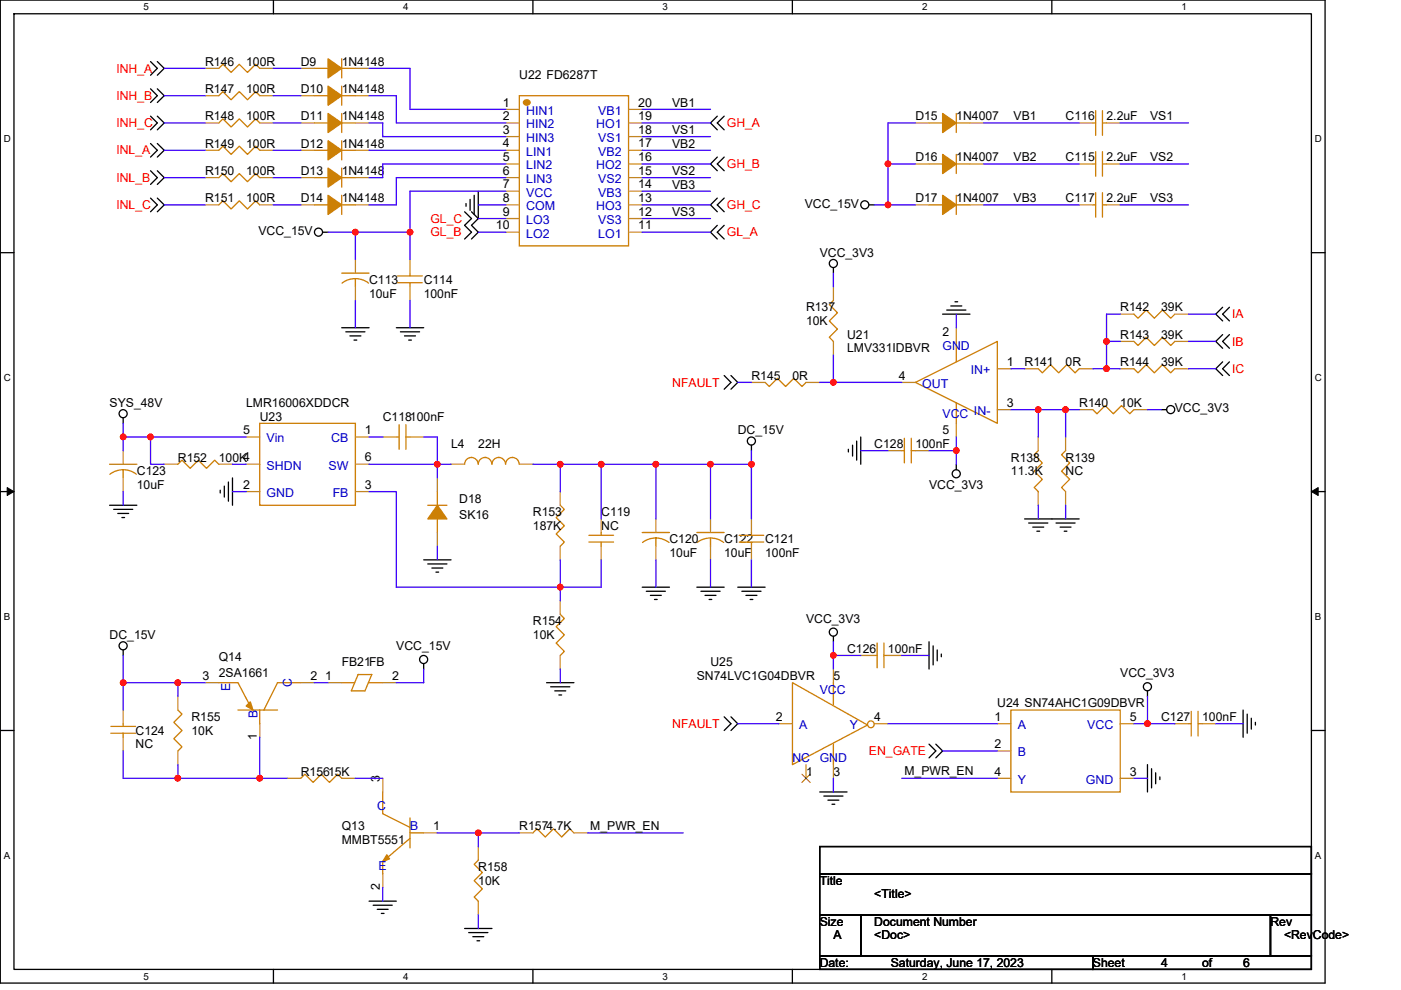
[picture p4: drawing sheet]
<svg xmlns="http://www.w3.org/2000/svg" width="297mm" height="210mm" viewBox="0 0 297 210" stroke-linecap="round" stroke-linejoin="round" font-family="sans-serif">
<path d="M.1 0h280.8v208.5h-280.8zM3 2.9h275v202.7h-275z" fill="none" stroke="#000" stroke-width=".28"/>
<g fill="#fff">
<path d="M30.5 .3h1.1v2.3h-1.1z"/>
<path d="M30.5 205.9h1.1v2.3h-1.1z"/>
</g>
<path d="M58 0v2.9M58 205.6v2.9" fill="none" stroke="#000" stroke-width=".28"/>
<g fill="#fff">
<path d="M85.5 .3h1.1v2.3h-1.1z"/>
<path d="M85.5 205.9h1.1v2.3h-1.1z"/>
</g>
<path d="M113 0v2.9M113 205.6v2.9" fill="none" stroke="#000" stroke-width=".28"/>
<g fill="#fff">
<path d="M140.5 .3h1.1v2.3h-1.1z"/>
<path d="M140.5 205.9h1.1v2.3h-1.1z"/>
</g>
<path d="M168 0v2.9M168 205.6v2.9" fill="none" stroke="#000" stroke-width=".28"/>
<g fill="#fff">
<path d="M195.5 .3h1.2v2.3h-1.2z"/>
<path d="M195.5 205.9h1.2v2.3h-1.2z"/>
</g>
<path d="M223 0v2.9M223 205.6v2.9" fill="none" stroke="#000" stroke-width=".28"/>
<g fill="#fff">
<path d="M250.5 .3h1.2v2.3h-1.2z"/>
<path d="M250.5 205.9h1.2v2.3h-1.2z"/>
<path d="M.8 28.3h1.5v2.3h-1.5z"/>
<path d="M278.8 28.3h1.5v2.3h-1.5z"/>
<path d="M.8 78.9h1.5v2.3h-1.5z"/>
<path d="M278.8 78.9h1.5v2.3h-1.5z"/>
</g>
<path d="M.1 53.6h2.9M278 53.6h2.9" fill="none" stroke="#000" stroke-width=".28"/>
<g fill="#fff">
<path d="M.8 129.6h1.4v2.3h-1.4z"/>
<path d="M278.8 129.6h1.4v2.3h-1.4z"/>
</g>
<path d="M.1 104.3h2.9M278 104.3h2.9" fill="none" stroke="#000" stroke-width=".28"/>
<path d="M1.5 103.4l1.5 .9-1.5 .8zM278 104.3l1.5-.9v1.7z" fill="#000" stroke="#000" stroke-width=".21"/>
<g fill="#fff">
<path d="M.8 180.3h1.4v2.3h-1.4z"/>
<path d="M278.8 180.3h1.4v2.3h-1.4z"/>
</g>
<g fill="none" stroke="#000" stroke-width=".28">
<path d="M31.9 13.1l1.5 1.4-1.5 1.5M31.9 18.8l1.5 1.5-1.5 1.4M33.4 13.1l1.4 1.4-1.4 1.5M33.4 18.8l1.4 1.5-1.4 1.4M31.9 24.6l1.5 1.5-1.5 1.4M31.9 30.4l1.5 1.5-1.5 1.4M31.9 36.2l1.5 1.5-1.5 1.4M33.4 24.6l1.4 1.5-1.4 1.4M33.4 30.4l1.4 1.5-1.4 1.4M33.4 36.2l1.4 1.5-1.4 1.4M152.1 33.3l-1.5 1.5 1.5 1.4M152.1 24.6l-1.5 1.5 1.5 1.4"/>
<path d="M153.5 33.3l-1.4 1.5 1.4 1.4M153.5 24.6l-1.4 1.5 1.4 1.4M31.9 42l1.5 1.5-1.5 1.4M33.4 42l1.4 1.5-1.4 1.4M68.4 49.3h1.2M98.5 44.9l1.5 1.5-1.5 1.4 1.5 1.5-1.5 1.4M98.8 43.2v.6M99.7 42.3v2.3M100 44.9l1.4 1.5M100.5 41.4v4.1M101.4 46.4l-1.4 1.4 1.4 1.5-1.4 1.4M101.4 40.6v5.8"/>
<path d="M152.1 42l-1.5 1.5 1.5 1.4M152.1 47.8l-1.5 1.5 1.5 1.4M153.5 42l-1.4 1.5 1.4 1.4M153.5 47.8l-1.4 1.5 1.4 1.4M176.7 56.8v1.1M184.2 43.5h1.2M72.5 69.5h5.7M73.3 70.4h4.1M74.2 71.2h2.3M75.1 72.1h.5M84 69.5h5.8M84.9 70.4h4.1"/>
<path d="M85.8 71.2h2.3M86.7 72.1h.5M153.5 79.7l1.5 1.4-1.5 1.4M155 79.7l1.4 1.4-1.4 1.4M199.9 66.6h5.8M200.7 65.8h4.1M201.6 64.9h2.3M202.5 64h.5M259.2 65.2l-1.4 1.4 1.4 1.5M259.2 71l-1.4 1.4 1.4 1.5M259.2 76.8l-1.4 1.4 1.4 1.5M260.7 65.2l-1.5 1.4 1.5 1.5"/>
<path d="M260.7 71l-1.5 1.4 1.5 1.5M260.7 76.8l-1.5 1.4 1.5 1.5M26.1 88.6v1.2M159.3 94.4v1.2M179.9 95.3v.6M180.8 94.4v2.3M181.6 93.6v4M182.5 92.7v5.8M202.8 98.5v1.1M246.2 86.9h1.2M23.2 107.2h5.8M24.1 108h4"/>
<path d="M25 108.9h2.3M25.8 109.8h.6M46.7 104v.6M47.6 103.1v2.3M48.4 102.2v4.1M49.3 101.4v5.8M89.8 118.7h5.8M90.7 119.6h4.1M218.1 110.9h4.1M219 111.8h2.3M219.8 112.7h.6M223.9 110.9h4"/>
<path d="M224.8 111.8h2.3M225.6 112.7h.6M228.8 110.1h-11.6M26.1 137.9v1.1M91.6 120.5h2.3M92.4 121.3h.6M136.2 124.5h5.7M137 125.4h4.1M137.9 126.3h2.3M138.8 127.1h.5M147.7 124.5h5.8M148.6 125.4h4.1"/>
<path d="M149.5 126.3h2.3M150.3 127.1h.6M156.4 124.5h5.8M157.3 125.4h4.1M158.2 126.3h2.3M159 127.1h.6M176.7 135v1.1M197 136.1v5.8M197.8 137v4M198.7 137.9v2.3M199.6 138.7v.6M.1 154.9h2.9"/>
<path d="M89.8 140.8v1.1M115.9 144.8h5.8M116.8 145.7h4M117.6 146.5h2.3M118.5 147.4h.6M153.5 152l1.5 1.5-1.5 1.4M155 152l1.4 1.5-1.4 1.4M197 157.8l1.4 1.5-1.4 1.4M198.4 157.8l1.5 1.5-1.5 1.4M243.3 146.5v1.2M263.6 150.6v5.8M264.4 151.5v4"/>
<path d="M265.3 152.3v2.3M266.2 153.2v.6M278 154.9h2.9M173.8 168h5.8M173.8 179.6h104.2v5.7h-104.2zM174.7 168.8h4M175.5 169.7h2.4M176.4 170.6h.6M243.3 162.2v5.8M244.2 163v4.1M245 163.9v2.3M245.9 164.8v.6"/>
<path d="M78.2 191.1h5.8M79.1 192h4.1M80 192.9h2.3M80.9 193.7h.5M98.5 196.9h5.8M99.4 197.8h4M100.2 198.7h2.4M101.1 199.5h.6M173.8 194h8.7v8.7h-8.7zM173.8 185.3h104.2v8.7h-104.2zM182.5 194h86.9v8.7h-86.9zM269.4 194h8.6v8.7h-8.6z"/>
<path d="M173.8 202.7h57.9v2.9h-57.9zM231.7 202.7h46.3v2.9h-46.3z"/>
<circle cx="67.5" cy="49.2" r=".86"/>
<circle cx="176.7" cy="55.9" r=".86"/>
<circle cx="183.4" cy="43.4" r=".86"/>
<circle cx="26.1" cy="87.7" r=".86"/>
<circle cx="159.3" cy="93.5" r=".86"/>
<circle cx="248.2" cy="86.9" r=".86"/>
<circle cx="202.7" cy="100.5" r=".86"/>
<circle cx="26.1" cy="137" r=".86"/>
<circle cx="89.8" cy="139.9" r=".86"/>
<circle cx="176.7" cy="134.1" r=".86"/>
<circle cx="243.3" cy="145.7" r=".86"/>
</g>
<g fill="none" stroke="#cc8006" stroke-width=".28">
<path d="M46.4 14.5l.9-.9 1.7 1.8 1.7-1.8 1.8 1.8 1.7-1.8 .9 .9M66.7 14.5h2.9M72.5 12.5v4M72.5 14.5h2.9M72.5 18.3v4M46.4 37.7l.9-.9 1.7 1.7 1.7-1.7 1.8 1.7 1.7-1.7 .9 .9M46.4 20.3l.9-.9 1.7 1.8 1.7-1.8 1.8 1.8 1.7-1.8 .9 .9M46.4 31.9l.9-.9 1.7 1.7 1.7-1.7 1.8 1.7 1.7-1.7 .9 .9M46.4 26.1l.9-.9 1.7 1.7 1.7-1.7 1.8 1.7 1.7-1.7 .9 .9M66.7 26.1h2.9M66.7 37.7h2.9M66.7 20.3h2.9"/>
<path d="M66.7 31.9h2.9M72.5 24.1v4M72.5 26.1h2.9M72.5 35.6v4.1M72.5 37.7h2.9M72.5 20.3h2.9M72.5 29.8v4.1M72.5 31.9h2.9M110.1 20.3h23.2v31.9h-23.2zM197 34.8h2.9M197 26.1h2.9M202.8 32.7v4.1"/>
<path d="M202.8 34.8h2.9M202.8 24.1v4M202.8 26.1h2.9M231.7 34.8h.6M231.7 26.1h.6M232.3 32.2v5.2M232.3 23.5v5.2M233.7 34.8h.9M233.7 26.1h.9M233.7 32.2v5.2M233.7 23.5v5.2M46.4 43.5l.9-.9 1.7 1.7 1.7-1.7 1.8 1.7 1.7-1.7 .9 .9"/>
<path d="M66.7 43.5h2.9M72.5 57.9h5.7M72.5 41.4v4.1M72.5 43.5h2.9M75.4 59.1v1.7M84.3 60h5.2M84.3 58.5h5.2M86.9 57.9v.6M86.9 60v.8M197 43.5h2.9M202.8 41.4v4.1M202.8 43.5h2.9"/>
<path d="M231.7 43.5h.6M232.3 40.9v5.2M233.7 43.5h.9M233.7 40.9v5.2M72.5 60a4.6 4.6 0 0 1 5.6 0M176.7 63.7l-.9 .9 1.8 1.7-1.8 1.8 1.8 1.7-1.8 1.7 .9 .9M202.8 72.4v4.4M220.1 78.2l.9 .9 1.7-1.8 1.8 1.8 1.7-1.8 1.7 1.8 .9-.9M240.4 66.6l.9 .9 1.7-1.7 1.7 1.7 1.8-1.7 1.7 1.7 .9-.9M240.4 72.4l.9 .9 1.7-1.8 1.7 1.8 1.8-1.8 1.7 1.8 .9-.9M240.4 78.2l.9 .9 1.7-1.8 1.7 1.8 1.8-1.8 1.7 1.8 .9-.9M23.2 98.5h5.8"/>
<path d="M26.1 99.6v1.8M37.7 98.5l.9-.9 1.7 1.7 1.8-1.7 1.7 1.7 1.7-1.7 .9 .9M55.1 89.8h20.3v17.4h-20.3zM84 92.7h.6M84.6 90.1v5.2M86.1 92.7h.8M86.1 90.1v5.2M104.3 98.4a1.45 1.45 0 0 0-1.5-1.4 1.46 1.46 0 0 0-1.4 1.4 1.45 1.45 0 0 0-1.5-1.4 1.42 1.42 0 0 0-1.4 1.4M107.2 98.4a1.45 1.45 0 0 0-1.5-1.4 1.42 1.42 0 0 0-1.4 1.4M110.1 98.4a1.45 1.45 0 0 0-1.5-1.4 1.42 1.42 0 0 0-1.4 1.4M162.2 81.1l.9 .9 1.7-1.8 1.8 1.8 1.7-1.8 1.7 1.8 .9-.9M191.2 95.6h.5"/>
<path d="M191.7 93v5.2M193.2 95.6h.9M193.2 93v5.2M194.1 81.1l17.4-8.7v17.4zM202.8 85.4v4.4M220.1 95.6l-.8 .9 1.7 1.7-1.7 1.7 1.7 1.8-1.7 1.7 .8 .9M225.9 95.6l-.8 .9 1.7 1.7-1.7 1.7 1.7 1.8-1.7 1.7 .8 .9M231.7 86.9l.9 .9 1.7-1.8 1.7 1.8 1.8-1.8 1.7 1.8 .9-.9M23.3 100.6l1.3-.7 1.5-.3 1.5 .3 1.3 .7M90.7 107.2h4.1M92.7 110.1v2.8M92.7 104.3v2.9"/>
<path d="M118.8 107.2l.9 .8-1.8 1.8 1.8 1.7-1.8 1.7 1.8 1.8-.9 .8M124.9 115h5.2M124.9 113.5h5.2M127.5 112.9v.6M127.5 115v.8M136.2 112.9h5.7M136.2 115.1l1.3-.8 1.5-.2 1.5 .3 1.3 .7M139.1 114.1v1.7M147.7 112.9h5.8M147.8 115.1a4.6 4.6 0 0 1 5.6 0M150.6 114.1v1.7M156.7 115h5.2"/>
<path d="M156.7 113.5h5.2M159.3 112.9v.6M159.3 115v.8M118.8 130.3l.9 .9-1.8 1.7 1.8 1.8-1.8 1.7 1.8 1.8-.9 .8M185.4 139h.6M186 136.4v5.2M187.4 139h.9M187.4 136.4v5.2M23.5 155.5h5.2M23.5 154.1h5.2M26.1 153.5v.6M26.1 155.5v.9"/>
<path d="M37.7 150.6l.9 .9-1.8 1.7 1.8 1.7-1.8 1.8 1.8 1.7-.9 .9M46.4 144.8h4.1l2.8 5.5M50.5 150.6h8.3M55.1 150.6v2.9M63.8 144.8h-5l-2.9 5.8M72.5 144.8h2.6M75.9 143.1h2.9l-1.4 3.4h-2.9zM78.2 144.8h2.9M168 144.8l15.9 9-15.9 8.4zM176.7 144.8v4.6M176.7 157.8v4.4M214.3 150.6h23.2v17.4h-23.2z"/>
<path d="M252 153.5h.6M252.6 150.9v5.2M254 153.5h.9M254 150.9v5.2M63.8 165.1l.8-.9 1.8 1.7 1.7-1.7 1.7 1.7 1.8-1.7 .9 .9M81.1 168v4.6l5.8 2.9M86.9 173.5v6.3M86.9 177.8l-5.8 4.9v2.6M86.9 176.7h2.9M113 176.7l.9-.9 1.7 1.7 1.7-1.7 1.8 1.7 1.7-1.7 .9 .9M101.4 182.5l-.9 .8 1.8 1.8-1.8 1.7 1.8 1.7-1.8 1.8 .9 .8"/>
<circle cx="184.6" cy="153.6" r=".72"/>
</g>
<g fill="#cc8006" stroke="#cc8006" stroke-width=".28">
<path d="M199.9 32.7l2.9 2.1-2.9 2z" fill-rule="evenodd"/>
<path d="M69.6 12.5l2.9 2-2.9 2z" fill-rule="evenodd"/>
<path d="M69.6 24.1l2.9 2-2.9 2z" fill-rule="evenodd"/>
<path d="M92.7 107.2l2.1 2.9h-4.1z" fill-rule="evenodd"/>
<path d="M82 181.3l.6 .9-1.5 .5z" fill-rule="evenodd"/>
<path d="M199.9 41.4l2.9 2.1-2.9 2z" fill-rule="evenodd"/>
<path d="M69.6 35.6l2.9 2.1-2.9 2z" fill-rule="evenodd"/>
<path d="M69.6 18.3l2.9 2-2.9 2z" fill-rule="evenodd"/>
<path d="M53.1 148.9l.5 1.7-1.4-.9z" fill-rule="evenodd"/>
<path d="M111.2 21.3a.63 .63 0 0 1 1 0 .63 .63 0 0 1-.2 1 .62 .62 0 0 1-.8-.2 .62 .62 0 0 1 0-.8z" fill-rule="evenodd"/>
<path d="M69.6 29.8l2.9 2.1-2.9 2z" fill-rule="evenodd"/>
<path d="M199.9 24.1l2.9 2-2.9 2z" fill-rule="evenodd"/>
<path d="M69.6 41.4l2.9 2.1-2.9 2z" fill-rule="evenodd"/>
</g>
<g fill="none" stroke="#a84" stroke-width=".28">
<path d="M43.5 14.5h2.9M55.1 14.5h2.9M63.8 14.5h2.9M75.4 14.5h2.8M43.5 37.7h2.9M43.5 20.3h2.9M43.5 31.9h2.9M43.5 26.1h2.9M55.1 37.7h2.9M55.1 20.3h2.9M55.1 31.9h2.9M55.1 26.1h2.9"/>
<path d="M63.8 26.1h2.9M63.8 37.7h2.9M63.8 20.3h2.9M63.8 31.9h2.9M75.4 26.1h2.8M75.4 37.7h2.8M75.4 20.3h2.8M75.4 31.9h2.8M107.2 23.2h2.9M107.2 26.1h2.9M107.2 29h2.9M107.2 31.9h2.9"/>
<path d="M107.2 34.8h2.9M107.2 37.7h2.9M133.3 37.7h2.9M133.3 34.8h2.9M133.3 31.9h2.9M133.3 29h2.9M133.3 26.1h2.9M133.3 23.2h2.9M194.1 34.8h2.9M194.1 26.1h2.9M205.7 34.8h2.9M205.7 26.1h2.9"/>
<path d="M228.8 34.8h2.9M228.8 26.1h2.9M234.6 34.8h2.9M234.6 26.1h2.9M43.5 43.5h2.9M55.1 43.5h2.9M63.8 43.5h2.9M75.4 55v2.9M75.4 43.5h2.8M86.9 55v2.9M107.2 40.6h2.9M107.2 43.5h2.9"/>
<path d="M107.2 46.4h2.9M107.2 49.3h2.9M133.3 49.3h2.9M133.3 46.4h2.9M133.3 43.5h2.9M133.3 40.6h2.9M194.1 43.5h2.9M205.7 43.5h2.9M228.8 43.5h2.9M234.6 43.5h2.9M75.4 60.8v2.9M86.9 60.8v2.9"/>
<path d="M176.7 72.4v2.9M176.7 60.8v2.9M202.8 69.5v2.9M211.5 78.2h2.8M217.2 78.2h2.9M228.8 78.2h2.9M237.5 66.6h2.9M237.5 72.4h2.9M237.5 78.2h2.9M249.1 66.6h2.9M249.1 72.4h2.9M249.1 78.2h2.9"/>
<path d="M26.1 95.6v2.9M34.8 98.5h2.9M46.4 98.5h2.9M52.2 98.5h2.9M52.2 92.7h2.9M75.4 92.7h2.8M75.4 98.5h2.8M81.1 92.7h2.9M86.9 92.7h2.9M95.6 98.5h2.9M110.1 98.5h2.9M159.3 81.1h2.9"/>
<path d="M170.9 81.1h2.9M188.3 95.6h2.9M191.2 81.1h2.9M194.1 95.6h2.9M202.8 89.8v2.9M211.5 86.9h2.8M220.1 92.7v2.9M225.9 92.7v2.9M228.8 86.9h2.9M240.4 86.9h2.9M26.1 101.4v2.9M52.2 104.3h2.9"/>
<path d="M75.4 104.3h2.8M92.7 112.9v2.9M92.7 101.4v2.9M118.8 104.3v2.9M118.8 115.8v2.9M127.5 110.1v2.8M127.5 115.8v2.9M139.1 110.1v2.8M139.1 115.8v2.9M150.6 110.1v2.8M150.6 115.8v2.9M159.3 110.1v2.8"/>
<path d="M159.3 115.8v2.9M220.1 104.3v2.9M225.9 104.3v2.9M118.8 127.4v2.9M118.8 139v2.9M182.5 139h2.9M188.3 139h2.9M26.1 150.6v2.9M26.1 156.4v2.9M37.7 147.7v2.9M37.7 159.3v2.9M43.5 144.8h2.9"/>
<path d="M55.1 153.5v2.9M63.8 144.8h2.9M69.6 144.8h2.9M81.1 144.8h2.9M165.1 153.5h2.9M176.7 141.9v2.9M185.4 153.5h2.9M211.5 153.5h2.8M211.5 159.3h2.8M237.5 153.5h2.9M249.1 153.5h2.9M254.9 153.5h2.9"/>
<path d="M60.9 165.1h2.9M72.5 165.1h2.9M81.1 165.1v2.9M89.8 176.7h2.9M101.4 179.6v2.9M110.1 176.7h2.9M121.7 176.7h2.9M170.9 162.2v2.9M176.7 162.2v2.9M211.5 165.1h2.8M237.5 165.1h2.9M81.1 185.3v2.9"/>
<path d="M101.4 191.1v2.9"/>
</g>
<path d="M170 164.2l1.8 1.8M171.8 164.2l-1.8 1.8" fill="none" stroke="#804000" stroke-width=".21"/>
<g fill="none" stroke="#4200ff" stroke-width=".28">
<path d="M34.8 14.5h8.7M58 14.5h5.8M78.2 14.5h8.7v8.7h20.3M34.8 20.3h8.7M34.8 26.1h8.7M34.8 31.9h8.7M34.8 37.7h8.7M58 20.3h5.8M58 26.1h5.8M58 31.9h5.8M58 37.7h5.8M78.2 31.9h29"/>
<path d="M78.2 26.1h2.9v2.9h26.1M78.2 20.3h5.8v5.8h23.2M107.2 34.8h-26.1v2.9h-2.9M107.2 37.7h-23.2v5.8h-5.8M136.2 23.2h14.4M136.2 29h14.4M136.2 31.9h14.4M136.2 37.7h14.4M136.2 26.1h14.4M136.2 34.8h14.4M188.3 34.8v8.7M188.3 34.8h5.8"/>
<path d="M194.1 26.1h-5.8v8.7M208.6 26.1h20.2M208.6 34.8h20.2M237.5 26.1h14.5M237.5 34.8h14.5M34.8 43.5h8.7M58 43.5h5.8M69.6 49.3h5.7M75.4 49.3v5.7M75.4 49.3h11.5M86.9 49.3v5.7M101.4 43.5h5.8"/>
<path d="M101.4 49.3h5.8M101.4 46.4h5.8M107.2 40.6h-20.3v8.7M136.2 40.6h14.4M136.2 46.4h14.4M136.2 43.5h14.4M136.2 49.3h14.4M176.7 57.9v2.9M185.4 43.5h2.9M188.3 43.5h5.8M208.6 43.5h20.2M237.5 43.5h14.5"/>
<path d="M75.4 63.7v5.8M86.9 63.7v5.8M176.7 75.3v5.8h14.5M202.8 66.6v2.9M214.3 78.2h2.9M231.7 78.2h2.9M234.6 72.4h2.9M234.6 72.4v5.8M234.6 78.2h2.9M237.5 66.6h-2.9v5.8M252 66.6h5.8M252 72.4h5.8"/>
<path d="M252 78.2h5.8M26.1 92.7h5.8M26.1 89.8v5.8M31.9 92.7h20.3M31.9 92.7v5.8h2.9M49.3 98.5h2.9M78.2 92.7h2.9M78.2 98.5h14.5M89.8 92.7h2.9v5.8M92.7 98.5v2.9M92.7 98.5h2.9M113 98.5h5.8"/>
<path d="M118.8 98.5v5.8M118.8 98.5h8.7M127.5 98.5v11.6M127.5 98.5h11.6M139.1 98.5h11.5M139.1 98.5v11.6M150.6 98.5v11.6M150.6 98.5h8.7M156.4 81.1h2.9M159.3 95.6v2.9M159.3 98.5v11.6M173.8 81.1h2.9"/>
<path d="M182.5 95.6h5.8M197 95.6h5.8M202.8 92.7v2.9M202.8 95.6v2.9M214.3 86.9h5.8M220.1 86.9v5.8M220.1 86.9h5.8M225.9 86.9h2.9M225.9 86.9v5.8M243.3 86.9h2.9M26.1 104.3v2.9M49.3 104.3h2.9"/>
<path d="M78.2 104.3h5.8v20.2h34.8M92.7 115.8v2.9M118.8 118.7v5.8M127.5 118.7v5.8h-8.7M139.1 118.7v5.8M150.6 118.7v5.8M159.3 118.7v5.8M220.1 107.2v2.9M225.9 107.2v2.9M26.1 139v5.8M118.8 124.5v2.9M176.7 139v2.9"/>
<path d="M176.7 136.1v2.9M176.7 139h5.8M191.2 139h5.8M26.1 159.3v5.8h11.6M26.1 144.8v5.8M26.1 144.8h11.6M37.7 144.8h5.8M37.7 144.8v2.9M55.1 156.4v8.7M66.7 144.8h2.9M89.8 141.9v2.9h-5.8M118.8 141.9v2.9"/>
<path d="M156.4 153.5h8.7M188.3 153.5h23.2M199.9 159.3h11.6M240.4 153.5h2.9M243.3 147.7v5.8M243.3 153.5h5.8M257.8 153.5h5.8M37.7 162.2v2.9M37.7 165.1h17.4M55.1 165.1h5.8M75.4 165.1h5.7M92.7 176.7h8.7"/>
<path d="M101.4 176.7v2.9M101.4 176.7h8.7M124.6 176.7h20.2M176.7 165.1v2.9M191.2 165.1h20.3M240.4 165.1h2.9M81.1 188.2v2.9M101.4 194v2.9"/>
</g>
<g fill="#f00" stroke="#f00" stroke-width=".28">
<circle cx="176.7" cy="81.1" r=".57"/>
<circle cx="220.1" cy="86.9" r=".57"/>
<circle cx="225.9" cy="86.9" r=".57"/>
<circle cx="234.6" cy="72.4" r=".57"/>
<circle cx="234.6" cy="78.2" r=".57"/>
<circle cx="202.8" cy="95.6" r=".57"/>
<circle cx="75.3" cy="49.2" r=".57"/>
<circle cx="86.9" cy="49.2" r=".57"/>
<circle cx="188.3" cy="34.8" r=".57"/>
<circle cx="188.3" cy="43.5" r=".57"/>
<circle cx="26.1" cy="92.7" r=".57"/>
<circle cx="92.7" cy="98.5" r=".57"/>
<circle cx="118.8" cy="98.5" r=".57"/>
<circle cx="118.8" cy="124.5" r=".57"/>
<circle cx="127.5" cy="98.5" r=".57"/>
<circle cx="139" cy="98.5" r=".57"/>
<circle cx="159.3" cy="98.5" r=".57"/>
<circle cx="150.6" cy="98.5" r=".57"/>
<circle cx="31.9" cy="92.7" r=".57"/>
<circle cx="37.7" cy="144.8" r=".57"/>
<circle cx="37.7" cy="165.1" r=".57"/>
<circle cx="55.1" cy="165.1" r=".57"/>
<circle cx="26.1" cy="144.8" r=".57"/>
<circle cx="101.4" cy="176.6" r=".57"/>
<circle cx="243.3" cy="153.5" r=".57"/>
<circle cx="176.7" cy="139" r=".57"/>
</g>
<g font-size="2.6" fill="#f00">
<text x="24.7" y="15.4">INH_A</text>
<text x="24.7" y="21.2">INH_B</text>
<text x="24.7" y="27">INH_C</text>
<text x="154.1" y="27">GH_A</text>
<text x="24.7" y="32.8">INL_A</text>
<text x="154.1" y="35.6">GH_B</text>
<text x="24.7" y="38.5">INL_B</text>
<text x="24.7" y="44.3">INL_C</text>
<text x="91.3" y="47.2">GL_C</text>
<text x="154.1" y="44.3">GH_C</text>
<text x="91.3" y="50.1">GL_B</text>
<text x="154.1" y="50.1">GL_A</text>
<text x="261.3" y="67.5">IA</text>
<text x="261.3" y="73.3">IB</text>
<text x="142.5" y="82">NFAULT</text>
<text x="261.3" y="79.1">IC</text>
<text x="142.5" y="154.4">NFAULT</text>
<text x="184.2" y="160.2">EN_GATE</text>
</g>
<g font-size="2.6">
<text x="43.5" y="13.9">R146</text>
<text x="52.2" y="13.9">100R</text>
<text x="63.8" y="13.9">D9</text>
<text x="72.4" y="13.9">1N4148</text>
<text x="110.1" y="16.8">U22 FD6287T</text>
<text x="43.5" y="19.7">R147</text>
<text x="52.2" y="19.7">100R</text>
<text x="63.8" y="19.7">D10</text>
<text x="72.4" y="19.7">1N4148</text>
<text x="106.6" y="22.6">1</text>
<text x="135.3" y="22.6">20</text>
<text x="142.5" y="22.6">VB1</text>
<text x="43.5" y="25.5">R148</text>
<text x="52.2" y="25.5">100R</text>
<text x="63.8" y="25.5">D11</text>
<text x="72.4" y="25.5">1N4148</text>
<text x="106.6" y="25.5">2</text>
<text x="106.6" y="28.4">3</text>
<text x="135.3" y="25.5">19</text>
<text x="135.3" y="28.4">18</text>
<text x="142.5" y="28.4">VS1</text>
<text x="194.1" y="25.5">D15</text>
<text x="202.8" y="25.5">1N4007</text>
<text x="214.9" y="25.5">VB1</text>
<text x="225.9" y="25.5">C116</text>
<text x="234.6" y="25.5">2.2uF</text>
<text x="243.9" y="25.5">VS1</text>
<text x="43.5" y="31.3">R149</text>
<text x="52.2" y="31.3">100R</text>
<text x="63.8" y="31.3">D12</text>
<text x="72.4" y="31.3">1N4148</text>
<text x="106.6" y="31.3">4</text>
<text x="106.6" y="34.2">5</text>
<text x="135.3" y="34.2">16</text>
<text x="135.3" y="31.3">17</text>
<text x="142.5" y="31.3">VB2</text>
<text x="194.1" y="34.2">D16</text>
<text x="202.8" y="34.2">1N4007</text>
<text x="214.9" y="34.2">VB2</text>
<text x="225.9" y="34.2">C115</text>
<text x="234.6" y="34.2">2.2uF</text>
<text x="243.9" y="34.2">VS2</text>
<text x="43.5" y="37.1">R150</text>
<text x="52.2" y="37.1">100R</text>
<text x="63.8" y="37.1">D13</text>
<text x="72.4" y="37.1">1N4148</text>
<text x="106.6" y="37.1">6</text>
<text x="106.6" y="40">7</text>
<text x="135.3" y="40">14</text>
<text x="135.3" y="37.1">15</text>
<text x="142.5" y="37.1">VS2</text>
<text x="142.5" y="40">VB3</text>
<text x="43.5" y="42.9">R151</text>
<text x="52.2" y="42.9">100R</text>
<text x="63.8" y="42.9">D14</text>
<text x="72.4" y="42.9">1N4148</text>
<text x="106.6" y="42.9">8</text>
<text x="106.6" y="45.8">9</text>
<text x="135.3" y="42.9">13</text>
<text x="135.3" y="45.8">12</text>
<text x="142.5" y="45.8">VS3</text>
<text x="170.6" y="44">VCC_15V</text>
<text x="194.1" y="42.9">D17</text>
<text x="202.8" y="42.9">1N4007</text>
<text x="214.9" y="42.9">VB3</text>
<text x="225.9" y="42.9">C117</text>
<text x="234.6" y="42.9">2.2uF</text>
<text x="243.9" y="42.9">VS3</text>
<text x="54.8" y="49.8">VCC_15V</text>
<text x="105.2" y="48.7">10</text>
<text x="135.3" y="48.7">11</text>
<text x="173.8" y="54.5">VCC_3V3</text>
<text x="78.2" y="60.3">C113</text>
<text x="78.2" y="63.2">10uF</text>
<text x="89.8" y="60.3">C114</text>
<text x="89.8" y="63.2">100nF</text>
<text x="170.9" y="66.1">R137</text>
<text x="170.9" y="69">10K</text>
<text x="179.6" y="71.8">U21</text>
<text x="199.9" y="71.3">2</text>
<text x="237.5" y="66.1">R142</text>
<text x="237.5" y="71.8">R143</text>
<text x="246.2" y="66.1">39K</text>
<text x="246.2" y="71.8">39K</text>
<text x="179.6" y="74.7">LMV331IDBVR</text>
<text x="213.5" y="77.6">1</text>
<text x="217.2" y="77.6">R141</text>
<text x="225.9" y="77.6">0R</text>
<text x="237.5" y="77.6">R144</text>
<text x="246.2" y="77.6">39K</text>
<text x="159.3" y="80.5">R145</text>
<text x="168" y="80.5">0R</text>
<text x="190.6" y="80.5">4</text>
<text x="23.2" y="86.3">SYS_48V</text>
<text x="52.2" y="86.3">LMR16006XDDCR</text>
<text x="55.1" y="89.2">U23</text>
<text x="81.1" y="89.2">C118100nF</text>
<text x="213.5" y="86.3">3</text>
<text x="228.8" y="86.3">R140</text>
<text x="237.5" y="86.3">10K</text>
<text x="249.1" y="87.5">VCC_3V3</text>
<text x="51.6" y="92.1">5</text>
<text x="77.4" y="92.1">1</text>
<text x="95.6" y="95">L4</text>
<text x="101.4" y="95">22H</text>
<text x="156.4" y="92.1">DC_15V</text>
<text x="185.4" y="95">C128</text>
<text x="194.1" y="95">100nF</text>
<text x="199.9" y="92.1">5</text>
<text x="29" y="100.8">C123</text>
<text x="37.7" y="97.9">R152</text>
<text x="46.4" y="97.9">100K4</text>
<text x="77.4" y="97.9">6</text>
<text x="214.3" y="97.9">R138</text>
<text x="214.3" y="100.8">11.3K</text>
<text x="225.9" y="97.9">R139</text>
<text x="225.9" y="100.8">NC</text>
<text x="29" y="103.7">10uF</text>
<text x="51.6" y="103.7">2</text>
<text x="77.4" y="103.7">3</text>
<text x="97.4" y="106.6">D18</text>
<text x="197" y="103.7">VCC_3V3</text>
<text x="97.4" y="110.1">SK16</text>
<text x="113" y="109.5">R153</text>
<text x="113" y="112.4">187K</text>
<text x="127.5" y="109.5">C119</text>
<text x="127.5" y="112.4">NC</text>
<text x="141.9" y="115.3">C120</text>
<text x="141.9" y="118.2">10uF</text>
<text x="153.5" y="115.3">C122</text>
<text x="153.5" y="118.2">10uF</text>
<text x="162.2" y="115.3">C121</text>
<text x="162.2" y="118.2">100nF</text>
<text x="23.2" y="135.6">DC_15V</text>
<text x="84" y="137.9">VCC_15V</text>
<text x="113" y="132.7">R154</text>
<text x="113" y="135.6">10K</text>
<text x="170.9" y="132.1">VCC_3V3</text>
<text x="46.4" y="140.2">Q14</text>
<text x="46.4" y="143.7">2SA1661</text>
<text x="72.5" y="141.4">FB21FB</text>
<text x="150.6" y="141.4">U25</text>
<text x="179.6" y="138.5">C126</text>
<text x="188.3" y="138.5">100nF</text>
<text x="237.5" y="143.7">VCC_3V3</text>
<text x="42.9" y="144.2">3</text>
<text x="65.8" y="144.2">2</text>
<text x="69" y="144.2">1</text>
<text x="83.2" y="144.2">2</text>
<text x="147.7" y="144.2">SN74LVC1G04DBVR</text>
<text x="176.7" y="144.2">5</text>
<text x="28.7" y="155.8">C124</text>
<text x="40.6" y="152.9">R155</text>
<text x="40.6" y="155.8">10K</text>
<text x="164.5" y="152.9">2</text>
<text x="185.4" y="152.9">4</text>
<text x="210.8" y="152.9">1</text>
<text x="211.5" y="150">U24 SN74AHC1G09DBVR</text>
<text x="239.5" y="152.9">5</text>
<text x="246.2" y="152.9">C127</text>
<text x="254.9" y="152.9">100nF</text>
<text x="28.7" y="158.7">NC</text>
<text x="54.5" y="157" transform="rotate(-90 54.5 157)">1</text>
<text x="210.8" y="158.7">2</text>
<text x="63.8" y="164.5">R15615K</text>
<text x="80.6" y="165.9" transform="rotate(-90 80.6 165.9)">3</text>
<text x="170.9" y="164.5">1</text>
<text x="176.7" y="164.5">3</text>
<text x="191.7" y="164.4">M_PWR_EN</text>
<text x="210.8" y="164.5">4</text>
<text x="239.5" y="164.5">3</text>
<text x="72.5" y="176.1">Q13</text>
<text x="72.5" y="179">MMBT5551</text>
<text x="91.9" y="176.1">1</text>
<text x="110.1" y="176.1">R1574.7K</text>
<text x="125.2" y="176">M_PWR_EN</text>
<text x="101.4" y="184.8">R158</text>
<text x="80.6" y="188.8" transform="rotate(-90 80.6 188.8)">2</text>
<text x="101.4" y="187.7">10K</text>
<text x="173.8" y="187.7">Title</text>
<text x="185.4" y="190.6">&lt;Title&gt;</text>
<text x="173.8" y="196.4">Size</text>
<text x="185.4" y="196.4">Document Number</text>
<text x="269.4" y="196.4">Rev</text>
<text x="176.7" y="199.3">A</text>
<text x="185.4" y="199.3">&lt;Doc&gt;</text>
<text x="272.2" y="199.3">&lt;RevCode&gt;</text>
<text x="173.8" y="205">Date:</text>
<text x="188.9" y="205">Saturday, June 17, 2023</text>
<text x="231.7" y="205">Sheet</text>
<text x="246.2" y="205">4</text>
<text x="254.9" y="205">of</text>
<text x="263.6" y="205">6</text>
</g>
<g font-size="2.6" fill="#00c">
<text x="111.5" y="24.4">HIN1</text>
<text x="111.5" y="27.2">HIN2</text>
<text x="126.4" y="27.2">HO1</text>
<text x="126.8" y="24.4">VB1</text>
<text x="111.5" y="30.1">HIN3</text>
<text x="111.5" y="33">LIN1</text>
<text x="111.5" y="35.9">LIN2</text>
<text x="126.4" y="35.9">HO2</text>
<text x="126.8" y="33">VB2</text>
<text x="126.8" y="30.1">VS1</text>
<text x="111.5" y="38.8">LIN3</text>
<text x="111.5" y="41.7">VCC</text>
<text x="126.8" y="41.7">VB3</text>
<text x="126.8" y="38.8">VS2</text>
<text x="111.5" y="44.6">COM</text>
<text x="111.5" y="47.5">LO3</text>
<text x="126.4" y="44.6">HO3</text>
<text x="126.8" y="47.5">VS3</text>
<text x="111.5" y="50.4">LO2</text>
<text x="126.8" y="50.4">LO1</text>
<text x="199.9" y="74.2">GND</text>
<text x="195.5" y="82.3">OUT</text>
<text x="205.8" y="79.4">IN+</text>
<text x="199.9" y="88.6">VCC IN-</text>
<text x="56.5" y="93.9">Vin</text>
<text x="70.2" y="93.9">CB</text>
<text x="56.5" y="99.6">SHDN</text>
<text x="69.7" y="99.6">SW</text>
<text x="56.5" y="105.4">GND</text>
<text x="70.5" y="105.4">FB</text>
<text x="48.8" y="146.5" transform="rotate(-90 48.8 146.5)">E</text>
<text x="61.8" y="145.7" transform="rotate(-90 61.8 145.7)">C</text>
<text x="173.8" y="147.1">VCC</text>
<text x="54.6" y="152.3" transform="rotate(-90 54.6 152.3)">B</text>
<text x="169.5" y="154.7">A</text>
<text x="180.2" y="154.7">Y</text>
<text x="215.8" y="154.7">A</text>
<text x="230.5" y="154.7">VCC</text>
<text x="168" y="161.6">NC</text>
<text x="173.8" y="161.6">GND</text>
<text x="215.8" y="160.4">B</text>
<text x="215.8" y="166.2">Y</text>
<text x="230.2" y="166.2">GND</text>
<text x="80" y="171.7">C</text>
<text x="86.9" y="176.1">B</text>
<text x="80.3" y="184.5">E</text>
</g>
<g font-size="2.1">
<text x="30.5" y="2.2">5</text>
<text x="85.5" y="2.2">4</text>
<text x="140.5" y="2.2">3</text>
<text x="195.5" y="2.2">2</text>
<text x="250.5" y="2.2">1</text>
<text x=".8" y="30.1">D</text>
<text x="278.8" y="30.1">D</text>
<text x=".8" y="80.8">C</text>
<text x="278.8" y="80.8">C</text>
<text x=".8" y="131.4">B</text>
<text x="278.8" y="131.4">B</text>
<text x=".8" y="182.1">A</text>
<text x="278.8" y="182.1">A</text>
<text x="30.5" y="207.8">5</text>
<text x="85.5" y="207.8">4</text>
<text x="140.5" y="207.8">3</text>
<text x="195.5" y="207.8">2</text>
<text x="250.5" y="207.8">1</text>
</g>
</svg>
